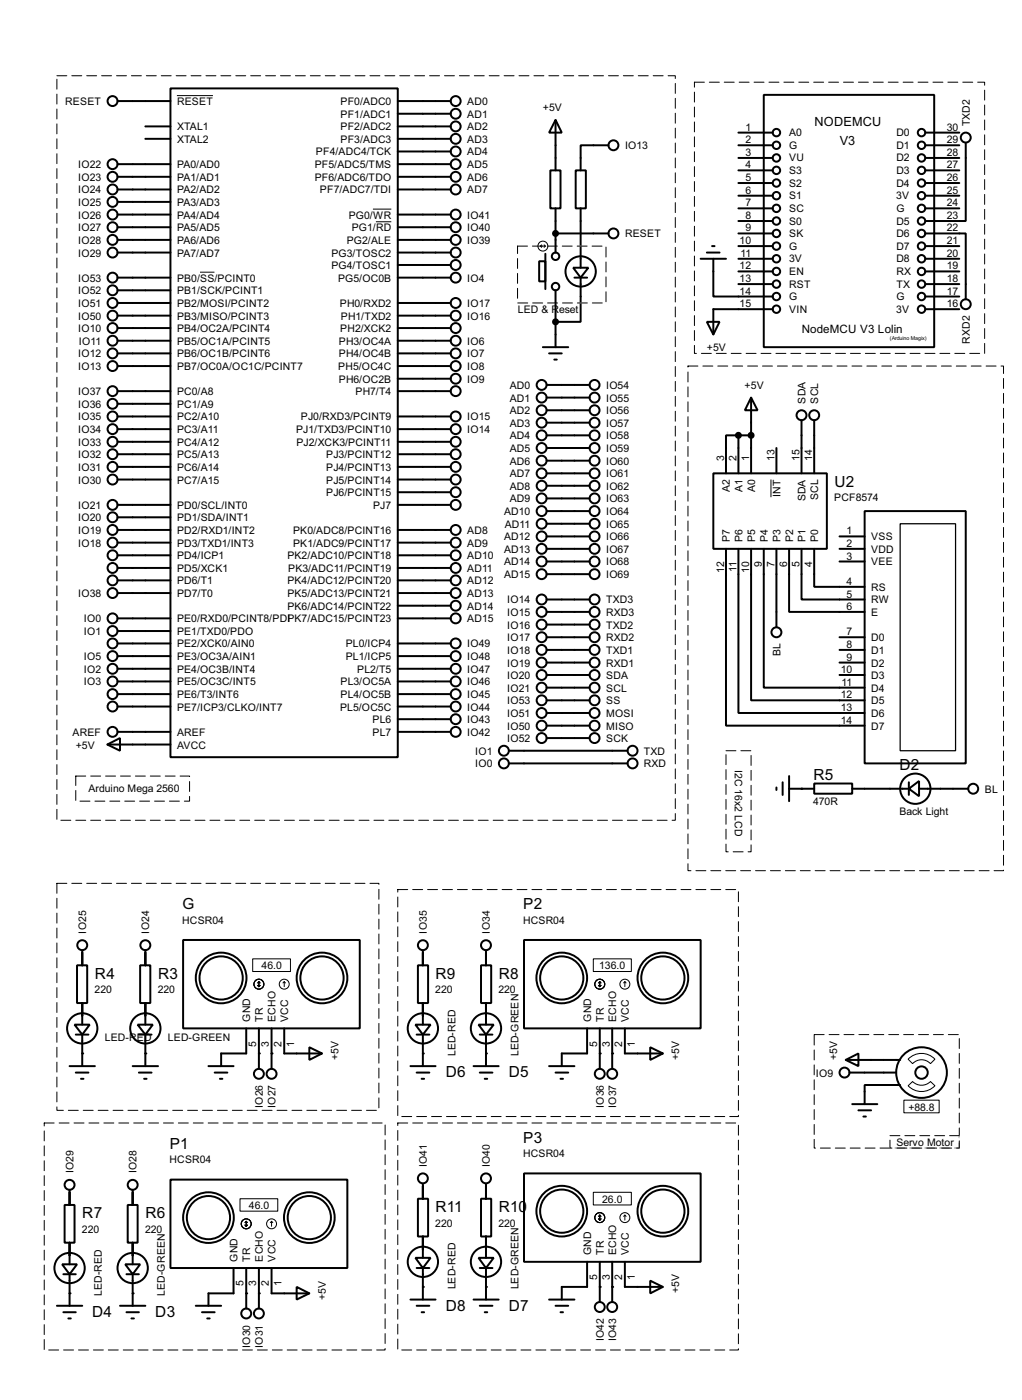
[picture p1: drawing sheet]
<svg xmlns="http://www.w3.org/2000/svg" width="206mm" height="282mm" viewBox="0 0 206 282" stroke-linecap="round" stroke-linejoin="round" font-family="sans-serif">
<g fill="none" stroke="#000" stroke-width=".4">
<path d="M34.3 17.8h45.8v134.7h-45.8zM153.7 19.1h34.3v50.8h-34.3zM23.7 20.4h10.6M23.7 33.1h10.6M23.7 35.6h10.6M23.7 38.2h10.6M29.3 25.5h5M29.3 28h5M80.1 20.4h10.6M80.1 33.1h10.6M80.1 35.6h10.6M80.1 38.2h10.6"/>
<path d="M80.1 22.9h10.6M80.1 25.5h10.6M80.1 28h10.6M80.1 30.5h10.6M110.8 34.3h2v7.7h-2zM111.8 24.2l1.3 2.5h-2.6zM111.8 24.2v10.1M115.9 34.3h2v7.7h-2zM122.5 29.3h-5.6v5M148.6 29.3h6.9M148.6 26.7h6.9M148.6 31.8h6.9"/>
<path d="M148.6 34.3h6.9M148.6 36.9h6.9M148.6 39.4h6.9M186.2 29.3h6.9M186.2 26.7h6.9M186.2 31.8h6.9M186.2 34.3h6.9M186.2 36.9h6.9M186.2 39.4h6.9M194.4 28.8v15.7h-8.2M23.7 40.7h10.6M23.7 43.2h10.6"/>
<path d="M23.7 45.8h10.6M23.7 50.9h10.6M23.7 48.3h10.6M23.7 55.9h10.6M23.7 58.5h10.6M80.1 43.2h10.6M80.1 45.8h10.6M80.1 50.9h10.6M80.1 48.3h10.6M80.1 55.9h10.6M80.1 53.4h10.6M108.5 52.6h1.3v4.1h-1.3z"/>
<path d="M109.8 51.1v7.1M111.8 42v8.9M111.8 58.5v11.4M111.8 47h10.7M115.4 53.9h3l-1.5 2zM115.6 55.9h2.6M116.9 55.9v8.9h-5.1M116.9 42v11.9M141 52.1h5.1M142.3 50.9h2.5M143.3 49.6h.5M143.6 52.1v7.6h11.9"/>
<path d="M148.6 47h6.9M148.6 42h6.9M148.6 44.5h6.9M148.6 49.6h6.9M148.6 52.1h6.9M148.6 54.7h6.9M148.6 57.2h6.9M186.2 47h8.2v13.3M186.2 42h6.9M186.2 49.6h6.9M186.2 52.1h6.9M186.2 54.7h6.9"/>
<path d="M186.2 57.2h6.9M186.2 59.7h6.9M23.7 61h10.6M23.7 63.6h10.6M23.7 66.1h10.6M23.7 68.6h10.6M23.7 71.2h10.6M23.7 73.7h10.6M23.7 78.8h10.6M80.1 61h10.6M80.1 63.6h10.6M80.1 66.1h10.6"/>
<path d="M80.1 68.6h10.6M80.1 71.2h10.6M80.1 73.7h10.6M80.1 78.8h10.6M80.1 76.3h10.6M109.3 69.9h5.1M110 77.5h8.7M110.5 71.2h2.6M111.6 72.4h.5M142.3 64.8h2.5l-1.2 2.6zM155.5 62.3h-11.9v5.1M186.2 62.3h6.9"/>
<path d="M23.7 81.3h10.6M23.7 83.9h10.6M23.7 86.4h10.6M23.7 89h10.6M23.7 91.5h10.6M23.7 94h10.6M23.7 96.6h10.6M80.1 83.9h10.6M80.1 86.4h10.6M80.1 89h10.6M80.1 91.5h10.6M80.1 94h10.6"/>
<path d="M80.1 96.6h10.6M80.1 99.1h10.6M110 80.1h8.7M110 82.6h8.7M110 85.1h8.7M110 87.7h8.7M110 90.2h8.7M110 92.8h8.7M110 95.3h8.7M110 97.8h8.7M143.6 95.3h22.8v15.2h-22.8zM148.6 87.7h-2.5v7.6"/>
<path d="M148.6 87.7h2.6M148.6 87.7v7.6M151.2 80.1l1.3 2.5h-2.6zM151.2 80.1v15.2M156.3 90.2v5.1M161.3 84.6v10.7M163.9 84.6v10.7M23.7 101.7h10.6M23.7 104.2h10.6M23.7 106.7h10.6M23.7 109.3h10.6M23.7 111.8h10.6"/>
<path d="M23.7 114.4h10.6M23.7 116.9h10.6M23.7 119.4h10.6M80.1 101.7h10.6M80.1 106.7h10.6M80.1 109.3h10.6M80.1 111.8h10.6M80.1 114.4h10.6M80.1 116.9h10.6M80.1 119.4h10.6M110 100.4h8.7M110 102.9h8.7"/>
<path d="M110 105.5h8.7M110 108h8.7M110 110.5h8.7M110 113.1h8.7M110 115.6h8.7M146.1 110.5v35.6h27.9M148.6 110.5v33.1h25.4M151.2 110.5v30.5h22.8M153.7 110.5v28h20.3M156.3 110.5v15.8M158.8 110.5v12.7h15.2M161.3 110.5v10.2h12.7"/>
<path d="M163.9 110.5v7.7h10.1M169 108h5M169 110.5h5M169 113.1h5M174 102.9h20.4v50.8h-20.4zM23.7 124.5h10.6M23.7 127.1h10.6M23.7 129.6h10.6M23.7 132.1h10.6M23.7 134.7h10.6M23.7 137.2h10.6M23.7 139.8h10.6"/>
<path d="M80.1 124.5h10.6M80.1 129.6h10.6M80.1 132.1h10.6M80.1 134.7h10.6M80.1 137.2h10.6M80.1 139.8h10.6M80.1 122h10.6M110 120.7h8.7M110 123.2h8.7M110 125.8h8.7M110 128.3h8.7M110 130.9h8.7"/>
<path d="M110 133.4h8.7M110 135.9h8.7M110 138.5h8.7M169 128.3h5M169 130.9h5M169 133.4h5M169 135.9h5M21.6 149.9l2.6-1.3v2.6zM21.6 149.9h12.7M23.7 142.3h10.6M23.7 147.4h10.6M80.1 142.3h10.6"/>
<path d="M80.1 147.4h10.6M80.1 144.8h10.6M102.4 153.7h23.9M102.4 151.2h23.9M110 141h8.7M110 143.6h8.7M110 146.1h8.7M110 148.6h8.7M156.3 158.6v.5M157.5 157.5v2.6M158.8 158.8h5.1M158.8 156.3v5"/>
<path d="M163.9 157.8h7.6v2h-7.6zM171.5 158.8h11.4M182.9 158.8l2.1-1.5v3zM182.9 157.5v2.6M185 158.8h9.9M15.5 194.4h2.1v7.6h-2.1zM16.6 191.3v3.1M28.2 194.4h2.1v7.6h-2.1zM29.3 191.3v3.1M36.9 189.3h35.5v17.8h-35.5zM84.1 194.4h2.1v7.6h-2.1zM85.1 191.3v3.1"/>
<path d="M96.8 194.4h2.1v7.6h-2.1zM97.8 191.3v3.1M105.5 189.3h35.5v17.8h-35.5zM14 214.7h5.1M15 206.3h3.1l-1.5 2zM15.3 216h2.5M15.3 208.3h2.5M16.3 217.2h.5M16.6 202v4.3M16.6 208.3v6.4M26.7 214.7h5.1M27.7 206.3h3.1l-1.5 2z"/>
<path d="M28 216h2.5M28 208.3h2.5M29 217.2h.5M29.3 202v4.3M29.3 208.3v6.4M42 214.7h5M43.2 216h2.6M44.3 217.2h.5M49.6 207.1v5h-5.1v2.6M52.1 207.1v8.1M54.7 207.1v8.1M57.2 207.1v5h7.6"/>
<path d="M62.3 210.9l2.5 1.2-2.5 1.3zM82.6 214.7h5.1M83.6 206.3h3.1l-1.6 2zM83.9 216h2.5M83.9 208.3h2.5M84.9 217.2h.5M85.1 202v4.3M85.1 208.3v6.4M95.3 214.7h5.1M96.3 206.3h3.1l-1.6 2zM96.6 216h2.5M96.6 208.3h2.5"/>
<path d="M97.6 217.2h.5M97.8 202v4.3M97.8 208.3v6.4M110.5 214.7h5.1M111.8 216h2.6M112.8 217.2h.5M118.2 207.1v5h-5.1v2.6M120.7 207.1v8.1M123.2 207.1v8.1M125.8 207.1v5h7.6M130.9 210.9l2.5 1.2-2.5 1.3zM170.2 213.4l2.6-1.3v2.6z"/>
<path d="M170.2 213.4h11M171 216h9.4M181.2 218.5h-7.2v3.8M14 239.6v3M26.7 239.6v3M34.3 237.5h35.6v17.8h-35.6zM85.1 238.3v3.1M97.8 238.3v3.1M105.5 236.3h35.5v17.8h-35.5zM171.5 222.3h5.1M172.8 223.6h2.5M173.8 224.8h.5"/>
<path d="M12.5 254.6h3l-1.5 2zM12.8 256.6h2.5M13 242.6h2v7.6h-2zM14 250.2v4.4M14 256.6v6.3M25.2 254.6h3l-1.5 2zM25.5 256.6h2.5M25.7 242.6h2v7.6h-2zM26.7 250.2v4.4M26.7 256.6v6.3M47 255.3v5.1h-5v2.5M49.6 255.3v8.2"/>
<path d="M52.1 255.3v8.2M54.7 255.3v5.1h7.6M59.7 259.1l2.6 1.3-2.6 1.3zM83.6 253.3h3.1l-1.6 2zM83.9 255.3h2.5M84.1 241.4h2.1v7.6h-2.1zM85.1 249v4.3M85.1 255.3v6.4M96.3 253.3h3.1l-1.6 2zM96.6 255.3h2.5M96.8 241.4h2.1v7.6h-2.1zM97.8 249v4.3"/>
<path d="M97.8 255.3v6.4M118.2 254.1v5h-5.1v2.6M120.7 254.1v8.1M123.2 254.1v8.1M125.8 254.1v5h7.6M130.9 257.9l2.5 1.2-2.5 1.3zM11.5 262.9h5.1M12.8 264.2h2.5M13.8 265.5h.5M24.2 262.9h5.1M25.5 264.2h2.5M26.5 265.5h.5"/>
<path d="M39.4 262.9h5.1M40.7 264.2h2.5M41.7 265.5h.5M82.6 261.7h5.1M83.9 262.9h2.5M84.9 264.2h.5M95.3 261.7h5.1M96.6 262.9h2.5M97.6 264.2h.5M110.5 261.7h5.1M111.8 262.9h2.6M112.8 264.2h.5"/>
<circle cx="22.6" cy="35.6" r="1"/>
<circle cx="22.6" cy="33.1" r="1"/>
<circle cx="22.6" cy="38.2" r="1"/>
<circle cx="22.6" cy="20.4" r="1"/>
<circle cx="91.7" cy="35.6" r="1"/>
<circle cx="91.7" cy="30.5" r="1"/>
<circle cx="91.7" cy="33.1" r="1"/>
<circle cx="91.7" cy="38.2" r="1"/>
<circle cx="91.7" cy="28" r="1"/>
<circle cx="91.7" cy="25.5" r="1"/>
<circle cx="91.7" cy="20.4" r="1"/>
<circle cx="91.7" cy="22.9" r="1"/>
<circle cx="123.4" cy="29.3" r="1"/>
<circle cx="156.2" cy="31.8" r=".75"/>
<circle cx="156.2" cy="29.3" r=".75"/>
<circle cx="156.2" cy="26.7" r=".75"/>
<circle cx="156.2" cy="34.3" r=".75"/>
<circle cx="156.2" cy="36.9" r=".75"/>
<circle cx="156.2" cy="39.4" r=".75"/>
<circle cx="185.4" cy="31.8" r=".75"/>
<circle cx="185.4" cy="34.3" r=".75"/>
<circle cx="185.4" cy="36.9" r=".75"/>
<circle cx="185.4" cy="39.4" r=".75"/>
<circle cx="185.4" cy="26.7" r=".75"/>
<circle cx="185.4" cy="29.3" r=".75"/>
<circle cx="194.3" cy="27.7" r="1"/>
<circle cx="22.6" cy="40.7" r="1"/>
<circle cx="22.6" cy="43.2" r="1"/>
<circle cx="22.6" cy="45.8" r="1"/>
<circle cx="22.6" cy="48.3" r="1"/>
<circle cx="22.6" cy="50.9" r="1"/>
<circle cx="22.6" cy="58.5" r="1"/>
<circle cx="22.6" cy="55.9" r="1"/>
<circle cx="91.7" cy="45.8" r="1"/>
<circle cx="91.7" cy="43.2" r="1"/>
<circle cx="91.7" cy="48.3" r="1"/>
<circle cx="91.7" cy="50.9" r="1"/>
<circle cx="91.7" cy="53.4" r="1"/>
<circle cx="91.7" cy="55.9" r="1"/>
<circle cx="111.8" cy="51.6" r=".75"/>
<circle cx="111.8" cy="57.7" r=".75"/>
<circle cx="116.8" cy="54.7" r="3.1"/>
<circle cx="123.4" cy="47" r="1"/>
<circle cx="156.2" cy="57.2" r=".75"/>
<circle cx="156.2" cy="52.1" r=".75"/>
<circle cx="156.2" cy="59.7" r=".75"/>
<circle cx="156.2" cy="54.7" r=".75"/>
<circle cx="156.2" cy="47" r=".75"/>
<circle cx="156.2" cy="42" r=".75"/>
<circle cx="156.2" cy="49.6" r=".75"/>
<circle cx="156.2" cy="44.5" r=".75"/>
<circle cx="185.4" cy="54.7" r=".75"/>
<circle cx="185.4" cy="57.2" r=".75"/>
<circle cx="185.4" cy="52.1" r=".75"/>
<circle cx="185.4" cy="59.7" r=".75"/>
<circle cx="185.4" cy="47" r=".75"/>
<circle cx="185.4" cy="44.5" r=".75"/>
<circle cx="185.4" cy="42" r=".75"/>
<circle cx="185.4" cy="49.6" r=".75"/>
<circle cx="22.6" cy="61" r="1"/>
<circle cx="22.6" cy="78.8" r="1"/>
<circle cx="22.6" cy="71.2" r="1"/>
<circle cx="22.6" cy="68.6" r="1"/>
<circle cx="22.6" cy="66.1" r="1"/>
<circle cx="22.6" cy="63.6" r="1"/>
<circle cx="22.6" cy="73.7" r="1"/>
<circle cx="91.7" cy="68.6" r="1"/>
<circle cx="91.7" cy="63.6" r="1"/>
<circle cx="91.7" cy="61" r="1"/>
<circle cx="91.7" cy="73.7" r="1"/>
<circle cx="91.7" cy="66.1" r="1"/>
<circle cx="91.7" cy="76.3" r="1"/>
<circle cx="91.7" cy="71.2" r="1"/>
<circle cx="91.7" cy="78.8" r="1"/>
<circle cx="109" cy="77.5" r="1"/>
<circle cx="119.6" cy="77.5" r="1"/>
<circle cx="156.2" cy="62.3" r=".75"/>
<circle cx="185.4" cy="62.3" r=".75"/>
<circle cx="194.3" cy="61.3" r="1"/>
<circle cx="22.6" cy="89" r="1"/>
<circle cx="22.6" cy="96.6" r="1"/>
<circle cx="22.6" cy="81.3" r="1"/>
<circle cx="22.6" cy="94" r="1"/>
<circle cx="22.6" cy="86.4" r="1"/>
<circle cx="22.6" cy="83.9" r="1"/>
<circle cx="22.6" cy="91.5" r="1"/>
<circle cx="91.7" cy="89" r="1"/>
<circle cx="91.7" cy="99.1" r="1"/>
<circle cx="91.7" cy="86.4" r="1"/>
<circle cx="91.7" cy="83.9" r="1"/>
<circle cx="91.7" cy="96.6" r="1"/>
<circle cx="91.7" cy="94" r="1"/>
<circle cx="91.7" cy="91.5" r="1"/>
<circle cx="109" cy="95.3" r="1"/>
<circle cx="109" cy="80.1" r="1"/>
<circle cx="109" cy="82.6" r="1"/>
<circle cx="109" cy="87.7" r="1"/>
<circle cx="109" cy="90.2" r="1"/>
<circle cx="109" cy="85.1" r="1"/>
<circle cx="109" cy="97.8" r="1"/>
<circle cx="109" cy="92.8" r="1"/>
<circle cx="119.6" cy="95.3" r="1"/>
<circle cx="119.6" cy="80.1" r="1"/>
<circle cx="119.6" cy="87.7" r="1"/>
<circle cx="119.6" cy="92.8" r="1"/>
<circle cx="119.6" cy="82.6" r="1"/>
<circle cx="119.6" cy="85.1" r="1"/>
<circle cx="119.6" cy="97.8" r="1"/>
<circle cx="119.6" cy="90.2" r="1"/>
<circle cx="161.3" cy="83.6" r="1"/>
<circle cx="163.8" cy="83.6" r="1"/>
<circle cx="22.6" cy="114.4" r="1"/>
<circle cx="22.6" cy="106.7" r="1"/>
<circle cx="22.6" cy="109.3" r="1"/>
<circle cx="22.6" cy="111.8" r="1"/>
<circle cx="22.6" cy="101.7" r="1"/>
<circle cx="22.6" cy="119.4" r="1"/>
<circle cx="22.6" cy="116.9" r="1"/>
<circle cx="22.6" cy="104.2" r="1"/>
<circle cx="91.7" cy="106.7" r="1"/>
<circle cx="91.7" cy="119.4" r="1"/>
<circle cx="91.7" cy="101.7" r="1"/>
<circle cx="91.7" cy="111.8" r="1"/>
<circle cx="91.7" cy="116.9" r="1"/>
<circle cx="91.7" cy="114.4" r="1"/>
<circle cx="91.7" cy="109.3" r="1"/>
<circle cx="109" cy="105.5" r="1"/>
<circle cx="109" cy="102.9" r="1"/>
<circle cx="109" cy="100.4" r="1"/>
<circle cx="109" cy="115.6" r="1"/>
<circle cx="109" cy="113.1" r="1"/>
<circle cx="109" cy="108" r="1"/>
<circle cx="109" cy="110.5" r="1"/>
<circle cx="119.6" cy="115.6" r="1"/>
<circle cx="119.6" cy="105.5" r="1"/>
<circle cx="119.6" cy="110.5" r="1"/>
<circle cx="119.6" cy="100.4" r="1"/>
<circle cx="119.6" cy="102.9" r="1"/>
<circle cx="119.6" cy="113.1" r="1"/>
<circle cx="119.6" cy="108" r="1"/>
<circle cx="22.6" cy="137.2" r="1"/>
<circle cx="22.6" cy="129.6" r="1"/>
<circle cx="22.6" cy="139.8" r="1"/>
<circle cx="22.6" cy="134.7" r="1"/>
<circle cx="22.6" cy="132.1" r="1"/>
<circle cx="22.6" cy="127.1" r="1"/>
<circle cx="22.6" cy="124.5" r="1"/>
<circle cx="91.7" cy="129.6" r="1"/>
<circle cx="91.7" cy="139.8" r="1"/>
<circle cx="91.7" cy="124.5" r="1"/>
<circle cx="91.7" cy="137.2" r="1"/>
<circle cx="91.7" cy="122" r="1"/>
<circle cx="91.7" cy="132.1" r="1"/>
<circle cx="91.7" cy="134.7" r="1"/>
<circle cx="109" cy="130.9" r="1"/>
<circle cx="109" cy="120.7" r="1"/>
<circle cx="109" cy="133.4" r="1"/>
<circle cx="109" cy="123.2" r="1"/>
<circle cx="109" cy="135.9" r="1"/>
<circle cx="109" cy="138.5" r="1"/>
<circle cx="109" cy="128.3" r="1"/>
<circle cx="109" cy="125.8" r="1"/>
<circle cx="119.6" cy="135.9" r="1"/>
<circle cx="119.6" cy="133.4" r="1"/>
<circle cx="119.6" cy="138.5" r="1"/>
<circle cx="119.6" cy="125.8" r="1"/>
<circle cx="119.6" cy="130.9" r="1"/>
<circle cx="119.6" cy="120.7" r="1"/>
<circle cx="119.6" cy="123.2" r="1"/>
<circle cx="119.6" cy="128.3" r="1"/>
<circle cx="156.2" cy="127.3" r="1"/>
<circle cx="22.6" cy="147.4" r="1"/>
<circle cx="22.6" cy="142.3" r="1"/>
<circle cx="91.7" cy="147.4" r="1"/>
<circle cx="91.7" cy="144.8" r="1"/>
<circle cx="91.7" cy="142.3" r="1"/>
<circle cx="101.4" cy="153.7" r="1"/>
<circle cx="101.4" cy="151.2" r="1"/>
<circle cx="109" cy="141" r="1"/>
<circle cx="109" cy="143.6" r="1"/>
<circle cx="109" cy="146.1" r="1"/>
<circle cx="109" cy="148.6" r="1"/>
<circle cx="119.6" cy="146.1" r="1"/>
<circle cx="119.6" cy="148.6" r="1"/>
<circle cx="119.6" cy="143.6" r="1"/>
<circle cx="119.6" cy="141" r="1"/>
<circle cx="127.3" cy="151.2" r="1"/>
<circle cx="127.3" cy="153.7" r="1"/>
<circle cx="184.2" cy="158.8" r="3.1"/>
<circle cx="195.8" cy="158.8" r="1"/>
<circle cx="16.5" cy="190.3" r="1"/>
<circle cx="29.2" cy="190.3" r="1"/>
<circle cx="44.5" cy="196.9" r="5.1"/>
<circle cx="44.5" cy="196.9" r="4.4"/>
<circle cx="64.8" cy="196.9" r="5.1"/>
<circle cx="64.8" cy="196.9" r="4.4"/>
<circle cx="85.1" cy="190.3" r="1"/>
<circle cx="97.8" cy="190.3" r="1"/>
<circle cx="113" cy="196.9" r="5.1"/>
<circle cx="113" cy="196.9" r="4.4"/>
<circle cx="133.4" cy="196.9" r="5.1"/>
<circle cx="133.4" cy="196.9" r="4.4"/>
<circle cx="16.5" cy="207.1" r="3.1"/>
<circle cx="29.2" cy="207.1" r="3.1"/>
<circle cx="52.1" cy="216.2" r="1"/>
<circle cx="54.6" cy="216.2" r="1"/>
<circle cx="85.1" cy="207.1" r="3.1"/>
<circle cx="97.8" cy="207.1" r="3.1"/>
<circle cx="120.7" cy="216.2" r="1"/>
<circle cx="123.2" cy="216.2" r="1"/>
<circle cx="169.9" cy="216" r="1"/>
<circle cx="185.4" cy="216" r="5.1"/>
<circle cx="185.4" cy="216" r="1.25"/>
<circle cx="14" cy="238.6" r="1"/>
<circle cx="26.7" cy="238.6" r="1"/>
<circle cx="85.1" cy="237.3" r="1"/>
<circle cx="97.8" cy="237.3" r="1"/>
<circle cx="14" cy="255.3" r="3.1"/>
<circle cx="26.7" cy="255.3" r="3.1"/>
<circle cx="41.9" cy="245.2" r="5.1"/>
<circle cx="41.9" cy="245.2" r="4.4"/>
<circle cx="62.2" cy="245.2" r="5.1"/>
<circle cx="62.2" cy="245.2" r="4.4"/>
<circle cx="85.1" cy="254.1" r="3.1"/>
<circle cx="97.8" cy="254.1" r="3.1"/>
<circle cx="113" cy="243.9" r="5.1"/>
<circle cx="113" cy="243.9" r="4.4"/>
<circle cx="133.4" cy="243.9" r="5.1"/>
<circle cx="133.4" cy="243.9" r="4.4"/>
<circle cx="49.5" cy="264.5" r="1"/>
<circle cx="52.1" cy="264.5" r="1"/>
<circle cx="120.7" cy="263.2" r="1"/>
<circle cx="123.2" cy="263.2" r="1"/>
</g>
<g fill="#000">
<circle cx="161.3" cy="158.8" r=".2"/>
<circle cx="16.6" cy="212.1" r=".2"/>
<circle cx="29.3" cy="212.1" r=".2"/>
<circle cx="52.1" cy="212.1" r=".2"/>
<circle cx="54.7" cy="212.1" r=".2"/>
<circle cx="85.1" cy="212.1" r=".2"/>
<circle cx="97.8" cy="212.1" r=".2"/>
<circle cx="120.7" cy="212.1" r=".2"/>
<circle cx="123.2" cy="212.1" r=".2"/>
<circle cx="85.1" cy="259.1" r=".2"/>
<circle cx="97.8" cy="259.1" r=".2"/>
<circle cx="120.7" cy="259.1" r=".2"/>
<circle cx="123.2" cy="259.1" r=".2"/>
<circle cx="14" cy="260.4" r=".2"/>
<circle cx="26.7" cy="260.4" r=".2"/>
<circle cx="49.6" cy="260.4" r=".2"/>
<circle cx="52.1" cy="260.4" r=".2"/>
</g>
<path d="M11.5 15.3h124.4v149.9h-124.4zM139.8 16.6h58.4v54.6h-58.4zM104.2 49.6h17.8v11.4h-17.8zM138.5 73.7h63.5v101.6h-63.5zM15.3 156.3h22.9v5h-22.9zM146.1 151.2h5.1v20.3h-5.1zM11.5 177.9h64.8v45.7h-64.8zM80.1 179.1h68.5v45.7h-68.5zM163.9 208.3h29.2v22.9h-29.2zM8.9 226.1h68.6v45.7h-68.6zM80.1 226.1h68.5v45.7h-68.5zM179.1 228.7h14v2.5h-14z" fill="none" stroke="#fff" stroke-width=".2"/>
<path d="M11.5 15.3h124.4v149.9h-124.4zM139.8 16.6h58.4v54.6h-58.4zM104.2 49.6h17.8v11.4h-17.8zM138.5 73.7h63.5v101.6h-63.5zM15.3 156.3h22.9v5h-22.9zM146.1 151.2h5.1v20.3h-5.1zM11.5 177.9h64.8v45.7h-64.8zM80.1 179.1h68.5v45.7h-68.5zM163.9 208.3h29.2v22.9h-29.2zM8.9 226.1h68.6v45.7h-68.6zM80.1 226.1h68.5v45.7h-68.5zM179.1 228.7h14v2.5h-14z" fill="none" stroke="#000" stroke-width=".2" stroke-dasharray="2 1"/>
<g fill="none" stroke="#000" stroke-width=".2">
<path d="M35.6 19.3h7.3M40.3 54.8h2.9M75.1 42.1h3.7M75.7 44.7h3.1M108.8 49.6h1M108.8 49.6l.2 .2M109 49.3l-.2 .3M109.5 49.3l.3 .3M109.8 49.6l-.3 .2M155.2 96.6v3.5M50.9 193.1h7.6v2.5h-7.6zM51.9 198.4l.2 .3"/>
<path d="M52.1 197.7v1M52.1 197.7l-.2 .2M52.1 197.7l.3 .2M52.4 198.4l-.3 .3M57.2 197.7l-.2 .2M57.2 197.7l.3 .2M57.2 197.7v1M119.4 193.1h7.7v2.5h-7.7zM120.5 198.4l.2 .3M120.7 197.7v1M120.7 197.7l-.2 .2M120.7 197.7l.3 .2"/>
<path d="M121 198.4l-.3 .3M125.8 197.7l-.3 .2M125.8 197.7l.2 .2M125.8 197.7v1M182.8 218.6l.9-.8a2.54 2.54 0 0 0 3.6 0l.9 .8a3.7 3.7 0 0 1-5.4 0zM182.8 213.3a3.7 3.7 0 0 1 5.4 0l-.9 .9a2.45 2.45 0 0 0-3.6 0zM181.9 221.5h7.1v2.6h-7.1zM48.3 241.4h7.6v2.5h-7.6zM49.3 246.7l.3 .2M49.6 245.9v1M49.6 245.9l-.3 .3M49.6 245.9l.2 .3"/>
<path d="M49.8 246.7l-.2 .2M54.7 245.9l-.3 .3M54.7 245.9l.2 .3M54.7 245.9v1M119.4 240.1h7.7v2.5h-7.7zM120.5 245.4l.2 .3M120.7 244.7v1M120.7 244.7l-.2 .2M120.7 244.7l.3 .2M121 245.4l-.3 .3M125.8 244.7v1M125.8 244.7l-.3 .2"/>
<path d="M125.8 244.7l.2 .2"/>
<circle cx="109.2" cy="49.6" r="1"/>
<circle cx="52.1" cy="198.2" r="1"/>
<circle cx="57.2" cy="198.2" r="1"/>
<circle cx="120.7" cy="198.2" r="1"/>
<circle cx="125.7" cy="198.2" r="1"/>
<circle cx="49.5" cy="246.4" r="1"/>
<circle cx="54.6" cy="246.4" r="1"/>
<circle cx="120.7" cy="245.2" r="1"/>
<circle cx="125.7" cy="245.2" r="1"/>
</g>
<g fill="#000" stroke="#000" stroke-width=".4">
<circle cx="111.8" cy="47" r=".5"/>
<circle cx="111.8" cy="64.8" r=".5"/>
<circle cx="148.6" cy="87.7" r=".5"/>
<circle cx="151.1" cy="87.7" r=".5"/>
</g>
<path d="M181.2 105.5h11.1v45.7h-11.1z" fill="none" stroke="#000" stroke-width=".25"/>
<g font-size="3.5">
<text x="167.9" y="98">U2</text>
<text x="181" y="155">D2</text>
<text x="163.7" y="157">R5</text>
<text x="36.7" y="183.1">G</text>
<text x="105.3" y="183.1">P2</text>
<text x="19.1" y="197.1">R4</text>
<text x="31.8" y="197.1">R3</text>
<text x="87.7" y="197.1">R9</text>
<text x="100.4" y="197.1">R8</text>
<text x="89.7" y="216.9">D6</text>
<text x="102.4" y="216.9">D5</text>
<text x="34.2" y="231.4">P1</text>
<text x="105.3" y="230.1">P3</text>
<text x="16.6" y="245.3">R7</text>
<text x="29.3" y="245.3">R6</text>
<text x="87.7" y="244.1">R11</text>
<text x="100.4" y="244.1">R10</text>
<text x="89.7" y="263.9">D8</text>
<text x="102.4" y="263.9">D7</text>
<text x="18.6" y="265.1">D4</text>
<text x="31.3" y="265.1">D3</text>
</g>
<g font-size="2.9">
<text x="163.9" y="25.3">NODEMCU</text>
<text x="169" y="29.1">V3</text>
</g>
<text font-size="2.6" x="161.3" y="67">NodeMCU V3 Lolin</text>
<g font-size="2.4">
<text x="13.1" y="21.2">RESET</text>
<text x="35.6" y="21.2">RESET</text>
<text x="68.5" y="23.7">PF1/ADC1</text>
<text x="68.5" y="21.2">PF0/ADC0</text>
<text x="94" y="21.2">AD0</text>
<text x="94" y="23.7">AD1</text>
<text x="109.3" y="22.4">+5V</text>
<text x="35.6" y="28.8">XTAL2</text>
<text x="35.6" y="26.2">XTAL1</text>
<text x="68.5" y="28.8">PF3/ADC3</text>
<text x="68.5" y="26.2">PF2/ADC2</text>
<text x="94" y="26.2">AD2</text>
<text x="94" y="28.8">AD3</text>
<text x="150" y="26.3">1</text>
<text x="150" y="28.9">2</text>
<text x="158.8" y="27.5">A0</text>
<text x="158.8" y="30">G</text>
<text x="180.4" y="27.5">D0</text>
<text x="180.4" y="30">D1</text>
<text x="190.6" y="26.3">30</text>
<text x="190.6" y="28.9">29</text>
<text x="195.2" y="25.4" transform="rotate(-90 195.2 25.4)">TXD2</text>
<text x="15.7" y="33.9">IO22</text>
<text x="35.6" y="33.9">PA0/AD0</text>
<text x="63.3" y="33.9">PF5/ADC5/TMS</text>
<text x="63.6" y="31.3">PF4/ADC4/TCK</text>
<text x="94" y="31.3">AD4</text>
<text x="94" y="33.9">AD5</text>
<text x="125.8" y="30">IO13</text>
<text x="150" y="31.4">3</text>
<text x="150" y="33.9">4</text>
<text x="158.8" y="32.5">VU</text>
<text x="158.8" y="35">S3</text>
<text x="180.4" y="32.5">D2</text>
<text x="180.4" y="35">D3</text>
<text x="190.6" y="31.4">28</text>
<text x="190.6" y="33.9">27</text>
<text x="15.7" y="36.4">IO23</text>
<text x="15.7" y="38.9">IO24</text>
<text x="15.7" y="41.5">IO25</text>
<text x="35.6" y="41.5">PA3/AD3</text>
<text x="35.6" y="38.9">PA2/AD2</text>
<text x="35.6" y="36.4">PA1/AD1</text>
<text x="63.3" y="36.4">PF6/ADC6/TDO</text>
<text x="64.4" y="38.9">PF7/ADC7/TDI</text>
<text x="94" y="36.4">AD6</text>
<text x="94" y="38.9">AD7</text>
<text x="150" y="36.4">5</text>
<text x="150" y="39">6</text>
<text x="150" y="41.6">7</text>
<text x="158.8" y="37.6">S2</text>
<text x="158.8" y="40.2">S1</text>
<text x="180.4" y="40.2">3V</text>
<text x="180.4" y="37.6">D4</text>
<text x="190.6" y="36.4">26</text>
<text x="190.6" y="39">25</text>
<text x="190.6" y="41.6">24</text>
<text x="15.7" y="44">IO26</text>
<text x="15.7" y="46.6">IO27</text>
<text x="35.6" y="46.6">PA5/AD5</text>
<text x="35.6" y="44">PA4/AD4</text>
<text x="70.2" y="44">PG0/WR</text>
<text x="70.8" y="46.6">PG1/RD</text>
<text x="94" y="44">IO41</text>
<text x="94" y="46.6">IO40</text>
<text x="125.8" y="47.8">RESET</text>
<text x="150" y="44.1">8</text>
<text x="150" y="46.6">9</text>
<text x="158.8" y="42.7">SC</text>
<text x="158.8" y="45.2">S0</text>
<text x="158.8" y="47.8">SK</text>
<text x="180.4" y="42.7">G</text>
<text x="180.4" y="45.2">D5</text>
<text x="180.4" y="47.8">D6</text>
<text x="190.6" y="44.1">23</text>
<text x="190.6" y="46.6">22</text>
<text x="15.7" y="51.6">IO29</text>
<text x="15.7" y="49.1">IO28</text>
<text x="35.6" y="51.6">PA7/AD7</text>
<text x="35.6" y="49.1">PA6/AD6</text>
<text x="66.7" y="51.6">PG3/TOSC2</text>
<text x="69.8" y="49.1">PG2/ALE</text>
<text x="94" y="49.1">IO39</text>
<text x="148.9" y="49.2">10</text>
<text x="149" y="51.7">11</text>
<text x="158.8" y="52.9">3V</text>
<text x="158.8" y="50.3">G</text>
<text x="180.4" y="50.3">D7</text>
<text x="180.4" y="52.9">D8</text>
<text x="190.6" y="49.2">21</text>
<text x="190.6" y="51.7">20</text>
<text x="15.7" y="56.7">IO53</text>
<text x="15.7" y="59.3">IO52</text>
<text x="35.6" y="56.7">PB0/SS/PCINT0</text>
<text x="35.6" y="59.3">PB1/SCK/PCINT1</text>
<text x="66.7" y="54.2">PG4/TOSC1</text>
<text x="68" y="56.7">PG5/OC0B</text>
<text x="94" y="56.7">IO4</text>
<text x="148.9" y="54.3">12</text>
<text x="148.9" y="56.8">13</text>
<text x="148.9" y="59.3">14</text>
<text x="158.8" y="55.4">EN</text>
<text x="158.8" y="57.9">RST</text>
<text x="180.4" y="55.4">RX</text>
<text x="180.4" y="57.9">TX</text>
<text x="190.6" y="54.3">19</text>
<text x="190.6" y="56.8">18</text>
<text x="190.6" y="59.3">17</text>
<text x="15.7" y="61.8">IO51</text>
<text x="15.7" y="64.3">IO50</text>
<text x="35.6" y="61.8">PB2/MOSI/PCINT2</text>
<text x="35.6" y="64.3">PB3/MISO/PCINT3</text>
<text x="68.4" y="61.8">PH0/RXD2</text>
<text x="68.6" y="64.3">PH1/TXD2</text>
<text x="94" y="61.8">IO17</text>
<text x="94" y="64.3">IO16</text>
<text x="104.2" y="63">LED &amp; R</text>
<text x="112.5" y="63">eset</text>
<text x="148.9" y="61.9">15</text>
<text x="158.8" y="60.5">G</text>
<text x="158.8" y="63">VIN</text>
<text x="180.4" y="63">3V</text>
<text x="180.4" y="60.5">G</text>
<text x="190.6" y="61.9">16</text>
<text x="15.7" y="66.9">IO10</text>
<text x="15.7" y="72">IO12</text>
<text x="15.9" y="69.4">IO11</text>
<text x="35.6" y="66.9">PB4/OC2A/PCINT4</text>
<text x="35.6" y="69.4">PB5/OC1A/PCINT5</text>
<text x="35.6" y="72">PB6/OC1B/PCINT6</text>
<text x="68.2" y="69.4">PH3/OC4A</text>
<text x="68.2" y="72">PH4/OC4B</text>
<text x="68.5" y="66.9">PH2/XCK2</text>
<text x="94" y="69.4">IO6</text>
<text x="94" y="72">IO7</text>
<text x="142.3" y="70.7">+5V</text>
<text x="195.2" y="69.2" transform="rotate(-90 195.2 69.2)">RXD2</text>
<text x="15.7" y="74.5">IO13</text>
<text x="35.6" y="74.5">PB7/OC0A/OC1C/PCINT7</text>
<text x="68.1" y="74.5">PH5/OC4C</text>
<text x="68.2" y="77">PH6/OC2B</text>
<text x="94" y="74.5">IO8</text>
<text x="94" y="77">IO9</text>
<text x="15.7" y="79.6">IO37</text>
<text x="15.7" y="82.1">IO36</text>
<text x="35.6" y="79.6">PC0/A8</text>
<text x="35.6" y="82.1">PC1/A9</text>
<text x="71.5" y="79.6">PH7/T4</text>
<text x="102.6" y="78.3">AD0</text>
<text x="102.6" y="80.8">AD1</text>
<text x="102.6" y="83.4">AD2</text>
<text x="122" y="78.3">IO54</text>
<text x="122" y="80.8">IO55</text>
<text x="122" y="83.4">IO56</text>
<text x="149.9" y="78.3">+5V</text>
<text x="162.1" y="81.3" transform="rotate(-90 162.1 81.3)">SDA</text>
<text x="164.7" y="81.3" transform="rotate(-90 164.7 81.3)">SCL</text>
<text x="15.7" y="84.7">IO35</text>
<text x="15.7" y="87.2">IO34</text>
<text x="15.7" y="89.7">IO33</text>
<text x="35.6" y="84.7">PC2/A10</text>
<text x="35.6" y="87.2">PC3/A11</text>
<text x="35.6" y="89.7">PC4/A12</text>
<text x="59.6" y="87.2">PJ1/TXD3/PCINT10</text>
<text x="59.6" y="89.7">PJ2/XCK3/PCINT11</text>
<text x="60.5" y="84.7">PJ0/RXD3/PCINT9</text>
<text x="94" y="84.7">IO15</text>
<text x="94" y="87.2">IO14</text>
<text x="102.6" y="85.9">AD3</text>
<text x="102.6" y="88.5">AD4</text>
<text x="122" y="85.9">IO57</text>
<text x="122" y="88.5">IO58</text>
<text x="15.7" y="92.3">IO32</text>
<text x="15.7" y="94.8">IO31</text>
<text x="35.6" y="92.3">PC5/A13</text>
<text x="35.6" y="94.8">PC6/A14</text>
<text x="65.6" y="92.3">PJ3/PCINT12</text>
<text x="65.6" y="94.8">PJ4/PCINT13</text>
<text x="102.6" y="91">AD5</text>
<text x="102.6" y="93.6">AD6</text>
<text x="122" y="91">IO59</text>
<text x="122" y="93.6">IO60</text>
<text x="145.7" y="92.7" transform="rotate(-90 145.7 92.7)">3</text>
<text x="148.2" y="92.8" transform="rotate(-90 148.2 92.8)">2</text>
<text x="150.8" y="92.8" transform="rotate(-90 150.8 92.8)">1</text>
<text x="155.9" y="92.8" transform="rotate(-90 155.9 92.8)">13</text>
<text x="160.9" y="92.8" transform="rotate(-90 160.9 92.8)">15</text>
<text x="163.5" y="92.8" transform="rotate(-90 163.5 92.8)">14</text>
<text x="15.7" y="97.4">IO30</text>
<text x="35.6" y="97.4">PC7/A15</text>
<text x="65.6" y="97.4">PJ5/PCINT14</text>
<text x="65.6" y="99.9">PJ6/PCINT15</text>
<text x="102.6" y="96.1">AD7</text>
<text x="102.6" y="98.6">AD8</text>
<text x="102.6" y="101.2">AD9</text>
<text x="122" y="96.1">IO61</text>
<text x="122" y="98.6">IO62</text>
<text x="122" y="101.2">IO63</text>
<text x="146.9" y="99.1" transform="rotate(-90 146.9 99.1)">A2</text>
<text x="149.4" y="99.1" transform="rotate(-90 149.4 99.1)">A1</text>
<text x="152" y="99.1" transform="rotate(-90 152 99.1)">A0</text>
<text x="157.1" y="100.1" transform="rotate(-90 157.1 100.1)">INT</text>
<text x="162.1" y="101" transform="rotate(-90 162.1 101)">SDA</text>
<text x="164.7" y="100.7" transform="rotate(-90 164.7 100.7)">SCL</text>
<text x="167.9" y="100.9">PCF8574</text>
<text x="15.7" y="102.5">IO21</text>
<text x="15.7" y="105">IO20</text>
<text x="15.7" y="107.5">IO19</text>
<text x="35.6" y="102.5">PD0/SCL/INT0</text>
<text x="35.6" y="105">PD1/SDA/INT1</text>
<text x="35.6" y="107.5">PD2/RXD1/INT2</text>
<text x="59" y="107.5">PK0/ADC8/PCINT16</text>
<text x="75.1" y="102.5">PJ7</text>
<text x="94" y="107.5">AD8</text>
<text x="101.4" y="103.7">AD10</text>
<text x="101.6" y="106.3">AD11</text>
<text x="122" y="103.7">IO64</text>
<text x="122" y="106.3">IO65</text>
<text x="170.4" y="107.6">1</text>
<text x="15.7" y="110.1">IO18</text>
<text x="35.6" y="110.1">PD3/TXD1/INT3</text>
<text x="35.6" y="112.6">PD4/ICP1</text>
<text x="57.8" y="112.6">PK2/ADC10/PCINT18</text>
<text x="59" y="110.1">PK1/ADC9/PCINT17</text>
<text x="94" y="110.1">AD9</text>
<text x="94" y="112.6">AD10</text>
<text x="101.4" y="108.8">AD12</text>
<text x="101.4" y="111.3">AD13</text>
<text x="101.4" y="113.9">AD14</text>
<text x="122" y="108.8">IO66</text>
<text x="122" y="111.3">IO67</text>
<text x="122" y="113.9">IO68</text>
<text x="146.9" y="109.2" transform="rotate(-90 146.9 109.2)">P7</text>
<text x="149.4" y="109.2" transform="rotate(-90 149.4 109.2)">P6</text>
<text x="152" y="109.2" transform="rotate(-90 152 109.2)">P5</text>
<text x="154.5" y="109.2" transform="rotate(-90 154.5 109.2)">P4</text>
<text x="157.1" y="109.2" transform="rotate(-90 157.1 109.2)">P3</text>
<text x="159.6" y="109.2" transform="rotate(-90 159.6 109.2)">P2</text>
<text x="162.1" y="109.2" transform="rotate(-90 162.1 109.2)">P1</text>
<text x="164.7" y="109.2" transform="rotate(-90 164.7 109.2)">P0</text>
<text x="170.4" y="110.1">2</text>
<text x="170.4" y="112.7">3</text>
<text x="175.3" y="108.8">VSS</text>
<text x="175.3" y="111.3">VDD</text>
<text x="175.3" y="113.9">VEE</text>
<text x="35.6" y="115.2">PD5/XCK1</text>
<text x="35.6" y="117.7">PD6/T1</text>
<text x="57.8" y="117.7">PK4/ADC12/PCINT20</text>
<text x="58" y="115.2">PK3/ADC11/PCINT19</text>
<text x="94" y="115.2">AD11</text>
<text x="94" y="117.7">AD12</text>
<text x="101.4" y="116.4">AD15</text>
<text x="122" y="116.4">IO69</text>
<text x="145.7" y="115.4" transform="rotate(-90 145.7 115.4)">12</text>
<text x="148.2" y="115.2" transform="rotate(-90 148.2 115.2)">11</text>
<text x="150.8" y="115.4" transform="rotate(-90 150.8 115.4)">10</text>
<text x="153.3" y="114.2" transform="rotate(-90 153.3 114.2)">9</text>
<text x="155.9" y="114.2" transform="rotate(-90 155.9 114.2)">7</text>
<text x="158.4" y="114.2" transform="rotate(-90 158.4 114.2)">6</text>
<text x="160.9" y="114.2" transform="rotate(-90 160.9 114.2)">5</text>
<text x="163.5" y="114.2" transform="rotate(-90 163.5 114.2)">4</text>
<text x="170.4" y="117.8">4</text>
<text x="175.3" y="119">RS</text>
<text x="15.7" y="120.2">IO38</text>
<text x="16.9" y="125.3">IO0</text>
<text x="35.6" y="125.3">PE0/RXD0/PCINT8/PDIPK7/ADC15/PCINT23</text>
<text x="35.6" y="120.2">PD7/T0</text>
<text x="57.8" y="122.8">PK6/ADC14/PCINT22</text>
<text x="57.8" y="120.2">PK5/ADC13/PCINT21</text>
<text x="94" y="120.2">AD13</text>
<text x="94" y="122.8">AD14</text>
<text x="94" y="125.3">AD15</text>
<text x="102.1" y="121.5">IO14</text>
<text x="102.1" y="124">IO15</text>
<text x="122" y="121.5">TXD3</text>
<text x="122" y="124">RXD3</text>
<text x="170.4" y="122.8">6</text>
<text x="170.4" y="120.3">5</text>
<text x="175.3" y="124">E</text>
<text x="175.3" y="121.5">RW</text>
<text x="16.9" y="127.9">IO1</text>
<text x="35.6" y="127.9">PE1/TXD0/PDO</text>
<text x="35.6" y="130.4">PE2/XCK0/AIN0</text>
<text x="69.6" y="130.4">PL0/ICP4</text>
<text x="94" y="130.4">IO49</text>
<text x="102.1" y="126.6">IO16</text>
<text x="102.1" y="129.1">IO17</text>
<text x="102.1" y="131.7">IO18</text>
<text x="122" y="126.6">TXD2</text>
<text x="122" y="129.1">RXD2</text>
<text x="122" y="131.7">TXD1</text>
<text x="170.4" y="130.5">8</text>
<text x="170.4" y="127.9">7</text>
<text x="175.3" y="131.7">D1</text>
<text x="175.3" y="129.1">D0</text>
<text x="16.9" y="132.9">IO5</text>
<text x="16.9" y="135.5">IO2</text>
<text x="35.6" y="132.9">PE3/OC3A/AIN1</text>
<text x="35.6" y="135.5">PE4/OC3B/INT4</text>
<text x="69.6" y="132.9">PL1/ICP5</text>
<text x="71.9" y="135.5">PL2/T5</text>
<text x="94" y="132.9">IO48</text>
<text x="94" y="135.5">IO47</text>
<text x="102.1" y="134.2">IO19</text>
<text x="102.1" y="136.7">IO20</text>
<text x="122" y="134.2">RXD1</text>
<text x="122" y="136.7">SDA</text>
<text x="157.1" y="132.2" transform="rotate(-90 157.1 132.2)">BL</text>
<text x="169.2" y="135.5">10</text>
<text x="170.4" y="133">9</text>
<text x="175.3" y="136.7">D3</text>
<text x="175.3" y="134.2">D2</text>
<text x="16.9" y="138">IO3</text>
<text x="35.6" y="138">PE5/OC3C/INT5</text>
<text x="35.6" y="140.6">PE6/T3/INT6</text>
<text x="35.6" y="143.1">PE7/ICP3/CLKO/INT7</text>
<text x="68.4" y="143.1">PL5/OC5C</text>
<text x="68.5" y="138">PL3/OC5A</text>
<text x="68.5" y="140.6">PL4/OC5B</text>
<text x="94" y="138">IO46</text>
<text x="94" y="140.6">IO45</text>
<text x="94" y="143.1">IO44</text>
<text x="102.1" y="139.3">IO21</text>
<text x="102.1" y="141.8">IO53</text>
<text x="122" y="139.3">SCL</text>
<text x="122" y="141.8">SS</text>
<text x="169.2" y="143.2">13</text>
<text x="169.2" y="140.6">12</text>
<text x="169.4" y="138.1">11</text>
<text x="175.3" y="141.8">D5</text>
<text x="175.3" y="139.3">D4</text>
<text x="14.6" y="148.2">AREF</text>
<text x="35.6" y="148.2">AREF</text>
<text x="75" y="145.6">PL6</text>
<text x="75" y="148.2">PL7</text>
<text x="94" y="145.6">IO43</text>
<text x="94" y="148.2">IO42</text>
<text x="102.1" y="144.4">IO51</text>
<text x="102.1" y="146.9">IO50</text>
<text x="102.1" y="149.4">IO52</text>
<text x="122" y="144.4">MOSI</text>
<text x="122" y="146.9">MISO</text>
<text x="122" y="149.4">SCK</text>
<text x="169.2" y="145.7">14</text>
<text x="175.3" y="146.9">D7</text>
<text x="175.3" y="144.4">D6</text>
<text x="15.3" y="150.7">+5V</text>
<text x="35.6" y="150.7">AVCC</text>
<text x="95.6" y="154.5">IO0</text>
<text x="95.6" y="152">IO1</text>
<text x="129.6" y="154.5">RXD</text>
<text x="129.6" y="152">TXD</text>
<text x="147.9" y="155" transform="rotate(90 147.9 155)">I2C 16x2 LCD</text>
<text x="17.8" y="159.5">Arduino Mega 2560</text>
<text x="198.2" y="159.6">BL</text>
<text x="163.7" y="162">470R</text>
<text x="181" y="164.1">Back Light</text>
<text x="17.3" y="188" transform="rotate(-90 17.3 188)">IO25</text>
<text x="30" y="188" transform="rotate(-90 30 188)">IO24</text>
<text x="36.7" y="186">HCSR04</text>
<text x="85.9" y="188" transform="rotate(-90 85.9 188)">IO35</text>
<text x="98.6" y="188" transform="rotate(-90 98.6 188)">IO34</text>
<text x="105.3" y="186">HCSR04</text>
<text x="52.7" y="195.2">46.0</text>
<text x="120.6" y="195.2">136.0</text>
<text x="19.1" y="200">220</text>
<text x="31.8" y="200">220</text>
<text x="87.6" y="200">220</text>
<text x="100.3" y="200">220</text>
<text x="21.1" y="209.6">LED-RED</text>
<text x="33.8" y="209.6">LED-GREEN</text>
<text x="50.4" y="205.7" transform="rotate(-90 50.4 205.7)">GND</text>
<text x="52.9" y="205.7" transform="rotate(-90 52.9 205.7)">TR</text>
<text x="55.5" y="205.7" transform="rotate(-90 55.5 205.7)">ECHO</text>
<text x="58" y="205.7" transform="rotate(-90 58 205.7)">VCC</text>
<text x="119" y="205.7" transform="rotate(-90 119 205.7)">GND</text>
<text x="121.5" y="205.7" transform="rotate(-90 121.5 205.7)">TR</text>
<text x="124" y="205.7" transform="rotate(-90 124 205.7)">ECHO</text>
<text x="126.6" y="205.7" transform="rotate(-90 126.6 205.7)">VCC</text>
<text x="51.6" y="210.8" transform="rotate(-90 51.6 210.8)">5</text>
<text x="54.1" y="210.8" transform="rotate(-90 54.1 210.8)">3</text>
<text x="56.7" y="210.8" transform="rotate(-90 56.7 210.8)">2</text>
<text x="59.2" y="210.8" transform="rotate(-90 59.2 210.8)">1</text>
<text x="68.2" y="213.5" transform="rotate(-90 68.2 213.5)">+5V</text>
<text x="91.6" y="212.7" transform="rotate(-90 91.6 212.7)">LED-RED</text>
<text x="104.3" y="212.7" transform="rotate(-90 104.3 212.7)">LED-GREEN</text>
<text x="120.2" y="210.8" transform="rotate(-90 120.2 210.8)">5</text>
<text x="122.7" y="210.8" transform="rotate(-90 122.7 210.8)">3</text>
<text x="125.2" y="210.8" transform="rotate(-90 125.2 210.8)">2</text>
<text x="127.8" y="210.8" transform="rotate(-90 127.8 210.8)">1</text>
<text x="136.7" y="213.4" transform="rotate(-90 136.7 213.4)">+5V</text>
<text x="168.5" y="213.4" transform="rotate(-90 168.5 213.4)">+5V</text>
<text x="164.2" y="216.8">IO9</text>
<text x="52.9" y="223.1" transform="rotate(-90 52.9 223.1)">IO26</text>
<text x="55.5" y="223.1" transform="rotate(-90 55.5 223.1)">IO27</text>
<text x="121.5" y="223.1" transform="rotate(-90 121.5 223.1)">IO36</text>
<text x="124" y="223.1" transform="rotate(-90 124 223.1)">IO37</text>
<text x="182.8" y="223.6">+88.8</text>
<text x="105.3" y="233">HCSR04</text>
<text x="180.4" y="230.7">Servo Motor</text>
<text x="14.8" y="236.2" transform="rotate(-90 14.8 236.2)">IO29</text>
<text x="27.5" y="236.2" transform="rotate(-90 27.5 236.2)">IO28</text>
<text x="34.1" y="234.3">HCSR04</text>
<text x="85.9" y="235" transform="rotate(-90 85.9 235)">IO41</text>
<text x="98.6" y="235" transform="rotate(-90 98.6 235)">IO40</text>
<text x="50.1" y="243.4">46.0</text>
<text x="121.2" y="242.2">26.0</text>
<text x="16.5" y="248.2">220</text>
<text x="29.2" y="248.2">220</text>
<text x="87.6" y="247">220</text>
<text x="100.3" y="247">220</text>
<text x="47.8" y="254" transform="rotate(-90 47.8 254)">GND</text>
<text x="50.4" y="254" transform="rotate(-90 50.4 254)">TR</text>
<text x="52.9" y="254" transform="rotate(-90 52.9 254)">ECHO</text>
<text x="55.5" y="254" transform="rotate(-90 55.5 254)">VCC</text>
<text x="119" y="252.7" transform="rotate(-90 119 252.7)">GND</text>
<text x="120.2" y="257.7" transform="rotate(-90 120.2 257.7)">5</text>
<text x="121.5" y="252.7" transform="rotate(-90 121.5 252.7)">TR</text>
<text x="122.7" y="257.7" transform="rotate(-90 122.7 257.7)">3</text>
<text x="124" y="252.7" transform="rotate(-90 124 252.7)">ECHO</text>
<text x="125.2" y="257.7" transform="rotate(-90 125.2 257.7)">2</text>
<text x="126.6" y="252.7" transform="rotate(-90 126.6 252.7)">VCC</text>
<text x="127.8" y="257.7" transform="rotate(-90 127.8 257.7)">1</text>
<text x="20.5" y="260.9" transform="rotate(-90 20.5 260.9)">LED-RED</text>
<text x="33.2" y="260.9" transform="rotate(-90 33.2 260.9)">LED-GREEN</text>
<text x="49" y="259" transform="rotate(-90 49 259)">5</text>
<text x="51.5" y="259" transform="rotate(-90 51.5 259)">3</text>
<text x="54.1" y="259" transform="rotate(-90 54.1 259)">2</text>
<text x="56.7" y="259" transform="rotate(-90 56.7 259)">1</text>
<text x="65.6" y="261.7" transform="rotate(-90 65.6 261.7)">+5V</text>
<text x="91.7" y="259.6" transform="rotate(-90 91.7 259.6)">LED-RED</text>
<text x="104.4" y="259.6" transform="rotate(-90 104.4 259.6)">LED-GREEN</text>
<text x="136.7" y="260.4" transform="rotate(-90 136.7 260.4)">+5V</text>
<text x="50.4" y="271.4" transform="rotate(-90 50.4 271.4)">IO30</text>
<text x="52.9" y="271.4" transform="rotate(-90 52.9 271.4)">IO31</text>
<text x="121.5" y="270.1" transform="rotate(-90 121.5 270.1)">IO42</text>
<text x="124" y="270.1" transform="rotate(-90 124 270.1)">IO43</text>
</g>
<text font-size="1.2" x="179.1" y="68.4">(Arduino Magix)</text>
</svg>
